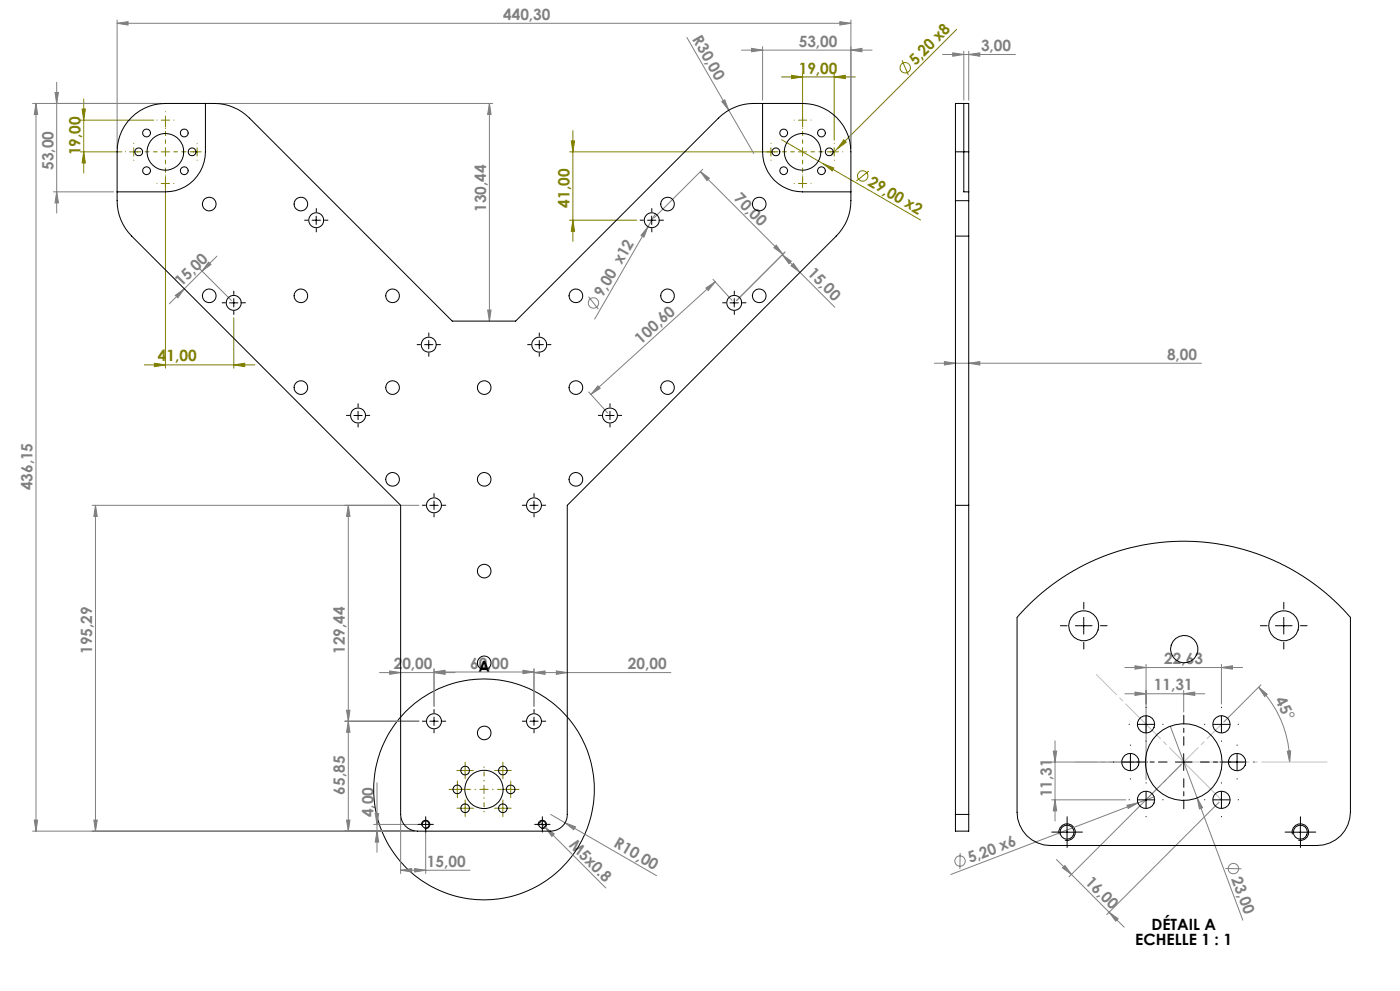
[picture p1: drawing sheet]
<svg xmlns="http://www.w3.org/2000/svg" width="420mm" height="297mm" viewBox="0 0 420 297" stroke-linecap="round" stroke-linejoin="round" font-family="sans-serif">
<g fill="none" stroke="#808080" stroke-width=".3">
<path d="M35.1 7l3.3-.5v1zM35.1 6v38.5M35.1 7h220.2M206.1 11.2l20 34.8M222.4 15h39.2M225.5 14.5l3.3 .5-3.3 .5zM228.8 14v16M252 6.5l3.3 .5-3.3 .5zM255.3 15l3.3-.5v1zM255.3 6v38.5M282.8 16.3h21.8M285.8 15.8l3.3 .5-3.3 .6z"/>
<path d="M289.1 15.3v14.7M290.6 16.3l3.3-.5v1.1zM290.6 15.3v14.7M9.8 31h38.8M10.8 31l.5 3.3h-1zM10.8 31v218.1M16.5 27.7h1l-.5 3.3zM17 24.7v39.1M65.3 31h82.5M146.8 31v65.2M146.8 31l.5 3.3h-1zM216.5 30.4l.9-.5 1.2 3.1z"/>
<path d="M16 57.5h18.1M17 57.5l.5 3.3h-1zM210.1 51.4l2.7 2-.7 .7zM210.1 51.4l24.7 24.8M210.8 50.7l-14.6 14.6M62.6 78.6l.7 .7-2.7 1.9zM65.1 76.8l-14.3 14.2M194.4 68l-1.2 3.1-.9-.5zM194.4 68l-16 27.6M196.6 64.1l-2.2 3.9M232.9 73.5l1.9 2.7-2.6-2zM234.7 76.3l2.7 2-.7 .7z"/>
<path d="M234.7 76.3l15.7 15.8M235.5 75.5l-14.5 14.6M237.3 79.7l.7-.8 2 2.7zM52.6 88.5l2.7-2-2 2.7zM59.9 80.5l9.5 9.6M146.3 92.9h1l-.5 3.3zM176.6 88.9l2.9 3.8M211.8 86.3l2.8-1.8-2.1 2.6zM213.9 83.7l5.7 6.3M214.6 84.5l-37.3 33.7M176.6 117.5l5.7 6.3M179.4 115.6l.7 .8-2.8 1.8z"/>
<path d="M280.3 108.9h80.1M283.3 108.4l3.3 .5-3.3 .5zM290.6 108.9l3.3-.5v1zM27.7 151.4h98M28.6 151.4l.6 3.4h-1zM28.6 151.4v97.7M104.5 151.4v97.7M104.5 151.4l.5 3.4h-1zM340.5 199.5l3.3 .6-3.3 .5zM343.8 199.1v34.5M366.4 199.1v11.9M103.5 216.1h22.2"/>
<path d="M104 212.9h1l-.5 3.2zM104.5 216.1l.5 3.4h-1zM113.8 201.6h22.8M116.9 201.1l3.3 .5-3.3 .5zM130.2 201.4l3.3-.5v1zM130.2 200.4v11.3M130.2 201.4h30M130.2 201.6l3.3-.5v1zM156.9 200.9l3.3 .5-3.3 .5zM160.2 200.4v11.3M160.2 201.6l3.3-.5v1zM160.2 201.6h41.1"/>
<path d="M166.9 201.1l3.3 .5-3.3 .5zM337.5 200.1h35.3M337.5 207.9h24M340.5 207.4l3.3 .5-3.3 .5zM351.1 217.6l21.8 58.2M355.1 207.9l3.3-.5v1zM355.1 206.9v6.5M366.4 200.1l3.3-.6v1.1zM377.6 205.9l2.6 2.2-.8 .6zM377.6 205.9a31.6 31.6 0 0 1 9.3 22.5M378.3 205.2l-11.2 11.2M113.1 234.6v20.8"/>
<path d="M315.5 228.4h24.6M315.5 239.7h22.2M316 225.1h1l-.5 3.3zM316.5 239.7l.5 3.3h-1zM316.5 222v24.1M346.2 238.8l-4.8 1.8M354.4 229.1l-33.7 33.7M359.2 239.2l1.6 2.9-1 .3zM386.2 225.1h1l-.3 3.3zM9.8 249.1h114.4M10.3 245.8h1l-.5 3.3zM28.2 245.8h1l-.6 3.3z"/>
<path d="M104 245.8h1l-.5 3.3zM112.1 247.1h14.6M112.6 243.8h1l-.5 3.3zM113.1 249.1l.5 3.3h-1zM120.2 245.1v16.7M127.7 248.1v13.7M161.8 246.2l20 19.9M163.6 248l2.7 1.9-.7 .8zM165.2 244.1l4.3 2.5M169.5 246.6l3.1 1.2-.5 .9zM169.5 246.6l27.5 15.8M288 255.7v4.8"/>
<path d="M316.9 257.6l4.6 4.5M338.1 241.3l3.3-.7-2.9 1.7zM341.4 240.6l-56.1 21.5M365.7 240.4l-33.7 33.7M120.2 260.8l3.3-.5v1zM120.2 260.8h20.8M124.4 260.3l3.3 .5-3.3 .5zM318.7 260.1l.8-.7 2 2.7zM321.5 262.1l11.2 11.3M332.7 273.4l4.6 4.5M332.7 273.4l2.8 2-.8 .7zM367.6 260.3l4.8 .1"/>
<circle cx="178" cy="90.8" r="1.56"/>
<circle cx="288" cy="258.1" r="1.55"/>
<circle cx="370" cy="260.3" r="1.56"/>
</g>
<g fill="none" stroke="#808000" stroke-width=".3">
<path d="M270.6 18.1l1.9 4.4M287 8.8l-37.7 37.6M24.1 36h22M24.6 32.7h1l-.5 3.3zM25.1 29.7v22.2M48.4 36h2.5M49.6 34.7v2.5M171.9 39.2v33.2M234.4 23.1h22.2M237.5 22.6l3.3 .5-3.3 .5zM239.5 36h2.5M240.8 22.1v15.1"/>
<path d="M250.3 23.1l3.3-.5v1zM250.3 22.1v19.9M24.1 45.5h12.5M25.1 45.5l.5 3.3h-1zM38.9 45.5h2.5M40.1 44.3v2.5M48.4 45.5h2.5M48.4 55h2.5M49.6 44.3v2.5M49.6 53.8v56.5M57.9 45.5h2.5M59.1 44.3v2.5"/>
<path d="M171.4 42.2h1l-.5 3.3zM231.3 44.3v2.5M232.5 45.5h-61.6M234.5 41.9l41.7 24M239.5 45.5h2.5M239.5 55h2.5M240.8 44.3v2.5M240.8 53.8v2.5M247.1 49.1l3.1 1.2-.5 .9zM249 45.5h2.5M250.3 44.3v2.5M253.2 41.9l.7 .7-2.7 2z"/>
<path d="M260.7 51.3l-3.8 2.9M170.9 66h20.1M171.9 66l.5 3.3h-1zM70.1 95.2v15.1M43.3 109.4h33.2M46.3 108.9l3.3 .5-3.3 .5zM70.1 109.4l3.3-.5v1zM136 236.6h2.4M137.2 235.3v2.5M138.3 230.9h2.5M139.5 229.7v2.5M143.9 236.6h2.5"/>
<path d="M145.2 235.3v2.5M149.6 230.9h2.5M150.8 229.7v2.5M151.9 236.6h2.5M153.2 235.3v2.5M138.3 242.2h2.5M139.5 241v2.5M149.6 242.2h2.5M150.8 241v2.5"/>
<circle cx="271.6" cy="20.3" r="1.56"/>
<circle cx="258.8" cy="52.7" r="1.56"/>
</g>
<g fill="none" stroke="#000" stroke-width=".3">
<path d="M93.6 66h2.5M94.9 64.8v2.5M194.3 66h2.5M195.5 64.8v2.5M68.9 90.8h2.5M70.1 89.5v2.5M219 90.8h2.5M220.3 89.5v2.5M127.4 103.3h2.5M128.6 102.1v2.5M160.5 103.3h2.5M161.8 102.1v2.5"/>
<path d="M106.2 124.5h2.5M107.4 123.3v2.5M181.7 124.5h2.5M183 123.3v2.5M128.9 151.4h2.5M130.2 150.2v2.5M159 151.4h2.4M160.2 150.2v2.5M322.6 187.5h5M325.1 185v5M382.6 187.5h5M385.1 185v5"/>
<path d="M128.9 216.1h2.5M130.2 214.9v2.5M159 216.1h2.4M160.2 214.9v2.5M341.3 217.1h5M343.8 214.6v5M363.9 217.1h5M366.4 214.6v5M336.6 228.4h5M339.1 225.9v5M341.3 239.7h5M343.8 237.2v5"/>
<path d="M352.6 228.4h5M355.1 225.9v5M363.9 239.7h5M366.4 237.2v5M368.6 228.4h5M371.1 225.9v5M126.4 247.1h2.5M126.5 247.4a1.24 1.24 0 0 1 1-1.6 1.24 1.24 0 0 1 1.4 1.3 1.24 1.24 0 0 1-1.5 1.2M127.7 245.8v2.6M161.4 247.1h2.5M161.5 247.4a1.23 1.23 0 0 1 1.1-1.5 1.23 1.23 0 0 1 1.3 1.3 1.23 1.23 0 0 1-1.5 1.1M162.7 245.8v2.6"/>
<path d="M317.6 249.4h5M317.7 250a2.5 2.5 0 0 1 2.2-3.1 2.5 2.5 0 0 1 2.7 2.7 2.5 2.5 0 0 1-3.1 2.2M320.1 246.9v5M387.6 249.4h5M387.7 250a2.51 2.51 0 0 1 2.2-3.1 2.51 2.51 0 0 1 2.7 2.7 2.51 2.51 0 0 1-3.1 2.2M390.1 246.9v5"/>
<circle cx="145.2" cy="236.6" r="33.1"/>
</g>
<path d="M355.1 228.4l-11.3-11.3M355.1 228.4l-11.3 11.3M355.1 228.4l11.3-11.3" fill="none" stroke="#c0c0c0" stroke-width=".3" stroke-dasharray="30.5 1.3 1.3 1.3" stroke-dashoffset="24.4"/>
<path d="M343.8 217.1l-14.9-15" fill="none" stroke="#c0c0c0" stroke-width=".3" stroke-dasharray="30.5 1.3 1.3 1.3" stroke-dashoffset="21.8"/>
<path d="M339.1 228.4h-16.4" fill="none" stroke="#c0c0c0" stroke-width=".3" stroke-dasharray="30.5 1.3 1.3 1.3" stroke-dashoffset="24.2"/>
<path d="M355.1 228.4h43" fill="none" stroke="#c0c0c0" stroke-width=".3" stroke-dasharray="30.5 1.3 1.3 1.3" stroke-dashoffset="10.9"/>
<path d="M355.1 228.4l11.3 11.3" fill="none" stroke="#c0c0c0" stroke-width=".3"/>
<g fill="none" stroke="#000" stroke-width=".3" stroke-dasharray="30.5 1.3 1.3 1.3">
<path d="M92.4 66h-1M94.9 63.5v-1M94.9 68.5v1M97.4 66h1M193 66h-1M195.5 63.5v-1M195.5 68.5v1M198 66h1M67.6 90.7h-1M70.1 88.2v-1M70.1 93.2v1M72.6 90.7h1"/>
<path d="M217.8 90.7h-1M220.3 88.2v-1M220.3 93.2v1M222.8 90.7h1M126.1 103.3h-1M128.6 100.8v-1M128.6 105.8v1M131.1 103.3h1M159.3 103.3h-1M161.8 100.8v-1M161.8 105.8v1M164.3 103.3h1"/>
<path d="M104.9 124.5h-1M107.4 122v-1M107.4 127v1M109.9 124.5h1M180.5 124.5h-1M183 122v-1M183 127v1M185.5 124.5h1M127.7 151.4h-1M130.2 148.9v-1M130.2 153.9v1M132.7 151.4h1"/>
<path d="M157.7 151.4h-1M160.2 148.9v-1M160.2 153.9v1M162.7 151.4h1M320.1 187.5h-2M325.1 182.5v-2M325.1 192.5v2M330.1 187.5h2M380.1 187.5h-2M385.1 182.5v-2M385.1 192.5v2M390.1 187.5h2"/>
<path d="M127.7 216.1h-1M130.2 213.6v-1M130.2 218.6v1M132.7 216.1h1M157.7 216.1h-1M160.2 213.6v-1M160.2 218.6v1M162.7 216.1h1M338.8 217.1h-.1M343.8 212.1v-.1M348.8 217.1h.1M361.4 217.1h-.1"/>
<path d="M366.4 212.1v-.1M371.4 217.1h.1M334.1 228.4h-.1M338.8 239.7h-.1M339.1 223.4v-.1M339.1 233.4v.1M343.8 222.1v.1M343.8 234.7v-.1M344.1 228.4h.1M348.8 239.7h.1M361.4 239.7h-.1M366.1 228.4h-.1"/>
<path d="M366.4 222.1v.1M366.4 234.7v-.1M371.1 223.4v-.1M371.1 233.4v.1M371.4 239.7h.1M376.1 228.4h.1M126.5 247.1h-1.1M127.7 245.8v-1M127.7 248.3v1.1M129 247.1h1M161.5 247.1h-1.1M162.7 245.8v-1"/>
<path d="M162.7 248.3v1.1M164 247.1h1M317.6 249.4h-2.1M320.1 246.9v-2.1M320.1 251.9v2.1M322.6 249.4h2.1M343.8 244.7v.1M366.4 244.7v.1M387.6 249.4h-2.1M390.1 246.9v-2.1M390.1 251.9v2.1M392.6 249.4h2.1"/>
</g>
<path d="M350.1 228.4h-9M355.1 223.4v-9M355.1 233.4v9M360.1 228.4h9" fill="none" stroke="#000" stroke-width=".3" stroke-dasharray="30.5 1.3 1.3 1.3" stroke-dashoffset="27.9"/>
<path d="M47.1 45.5h-6M49.6 43v-6M49.6 48v6M52.1 45.5h6M238.3 45.5h-6M240.8 43v-6M240.8 48v6M243.3 45.5h6" fill="none" stroke="#808000" stroke-width=".3" stroke-dasharray="30.5 1.3 1.3 1.3" stroke-dashoffset="29.4"/>
<path d="M142.7 236.6h-4.2M145.2 234.1v-4.3M145.2 239.1v4.2M147.7 236.6h4.3" fill="none" stroke="#808000" stroke-width=".3" stroke-dasharray="30.5 1.3 1.3 1.3" stroke-dashoffset="30.3"/>
<g fill="none" stroke="#808000" stroke-width=".3" stroke-dasharray="30.5 1.3 1.3 1.3">
<path d="M47.1 36h.1M49.6 33.5v-.1M49.6 38.5h.1M52.1 36h.1M238.3 36h-.1M240.8 33.5v-.1M240.8 38.5h.1M243.3 36h.1M37.6 45.5h.1M40.1 43v-.1M40.1 48h.1M42.6 45.5h.1"/>
<path d="M47.1 55h.1M49.6 52.5v-.1M49.6 57.5h.1M52.1 55h.1M56.6 45.5h.1M59.1 43v-.1M59.1 48h.1M61.6 45.5h.1M228.8 45.5h-.1M231.3 43v-.1M231.3 48h.1M233.8 45.5h.1"/>
<path d="M238.3 55h-.1M240.8 52.5v-.1M240.8 57.5h.1M243.3 55h.1M247.8 45.5h-.1M250.3 43v-.1M250.3 48h.1M252.8 45.5h.1M136 236.6h-1.3M137.2 235.3v-1.2M137.2 237.8v1.3M138.3 230.9h-1.2"/>
<path d="M138.5 236.6h1.2M139.6 229.7v-1.3M139.6 232.2v1.2M140.8 230.9h1.3M149.6 230.9h-1.2M150.9 229.7v-1.3M150.9 232.2v1.2M152 236.6h-1.3M152.1 230.9h1.3M153.2 235.3v-1.2M153.2 237.8v1.3M154.5 236.6h1.2"/>
<path d="M138.3 242.2h-1.2M139.6 241v-1.3M139.6 243.5v1.2M140.8 242.2h1.3M149.6 242.2h-1.2M150.9 241v-1.3M150.9 243.5v1.2M152.1 242.2h1.3"/>
</g>
<path d="M386.2 225.1h1l-.3 3.3zM377.6 205.9l2.6 2.2-.8 .6z" fill="#808080"/>
<g fill="#808000">
<path d="M253.2 41.9l.7 .7-2.7 2z"/>
<path d="M247.1 49.1l3.1 1.2-.5 .9z"/>
<path d="M250.3 23.1l3.3-.5v1zM237.5 22.6l3.3 .5-3.3 .5zM70.1 109.4l3.3-.5v1zM46.3 108.9l3.3 .5-3.3 .5z"/>
<path d="M171.9 66l.5 3.3h-1zM171.4 42.2h1l-.5 3.3z"/>
<path d="M24.6 32.7h1l-.5 3.3zM25.1 45.5l.5 3.3h-1z"/>
</g>
<g fill="#808080">
<path d="M216.5 30.4l.9-.5 1.2 3.1z"/>
<path d="M338.1 241.3l3.3-.7-2.9 1.7z"/>
<path d="M194.4 68l-1.2 3.1-.9-.5z"/>
<path d="M359.2 239.2l1.6 2.9-1 .3z"/>
<path d="M163.6 248l2.7 1.9-.7 .8z"/>
<path d="M169.5 246.6l3.1 1.2-.5 .9z"/>
<path d="M332.7 273.4l2.8 2-.8 .7zM318.7 260.1l.8-.7 2 2.7z"/>
<path d="M252 6.5l3.3 .5-3.3 .5zM35.1 7l3.3-.5v1zM156.9 200.9l3.3 .5-3.3 .5zM130.2 201.4l3.3-.5v1zM290.6 108.9l3.3-.5v1zM283.3 108.4l3.3 .5-3.3 .5z"/>
<path d="M285.8 15.8l3.3 .5-3.3 .6zM290.6 16.3l3.3-.5v1.1zM340.5 199.5l3.3 .6-3.3 .5zM366.4 200.1l3.3-.6v1.1zM340.5 207.4l3.3 .5-3.3 .5zM355.1 207.9l3.3-.5v1z"/>
<path d="M130.2 201.6l3.3-.5v1zM116.9 201.1l3.3 .5-3.3 .5zM124.4 260.3l3.3 .5-3.3 .5zM120.2 260.8l3.3-.5v1z"/>
<path d="M255.3 15l3.3-.5v1zM225.5 14.5l3.3 .5-3.3 .5z"/>
<path d="M211.8 86.3l2.8-1.8-2.1 2.6zM179.4 115.6l.7 .8-2.8 1.8z"/>
<path d="M62.6 78.6l.7 .7-2.7 1.9zM52.6 88.5l2.7-2-2 2.7z"/>
<path d="M10.8 31l.5 3.3h-1zM10.3 245.8h1l-.5 3.3zM16.5 27.7h1l-.5 3.3zM17 57.5l.5 3.3h-1zM104.5 151.4l.5 3.4h-1zM104 212.9h1l-.5 3.2zM104.5 216.1l.5 3.4h-1zM104 245.8h1l-.5 3.3zM28.6 151.4l.6 3.4h-1zM28.2 245.8h1l-.6 3.3zM112.6 243.8h1l-.5 3.3zM113.1 249.1l.5 3.3h-1zM316 225.1h1l-.5 3.3zM316.5 239.7l.5 3.3h-1z"/>
<path d="M146.8 31l.5 3.3h-1zM146.3 92.9h1l-.5 3.3z"/>
<path d="M234.7 76.3l2.7 2-.7 .7zM237.3 79.7l.7-.8 2 2.7z"/>
<path d="M210.1 51.4l2.7 2-.7 .7zM232.9 73.5l1.9 2.7-2.6-2z"/>
<path d="M160.2 201.6l3.3-.5v1zM166.9 201.1l3.3 .5-3.3 .5z"/>
</g>
<g fill="none" stroke="#000" stroke-width=".3">
<path d="M39.4 35.3a14.4 14.4 0 0 1 10.2-4.3h14.7a15.2 15.2 0 0 1 10.6 4.4l60.8 60.8h19l60.8-60.8a15.2 15.2 0 0 1 10.6-4.4h14.7a14.5 14.5 0 0 1 14.5 14.5v14.6a14.8 14.8 0 0 1-4.4 10.7l-80.7 80.6v92.7a5 5 0 0 1-5 5h-40a5.1 5.1 0 0 1-5-5v-92.7l-80.7-80.6a15 15 0 0 1-4.4-10.7v-14.6a14.4 14.4 0 0 1 4.3-10.2zM61.6 31v14.5a12 12 0 0 1-12 12h-14.5M228.8 31v14.5a11.9 11.9 0 0 0 12 12h14.5M289.1 31v26.5h1.5M286.6 45.5v-14.5h4v14.5M286.6 45.5h4M286.6 45.5v14.6M290.6 45.5v12M290.6 57.5v2.6M286.6 60.1v10.7M286.6 60.1h4M286.6 70.8v173.3"/>
<path d="M286.6 70.8h4M290.6 60.1v10.7M290.6 70.8v173.3M286.6 151.4h4M308.4 181.5l4.2-3.8 4.7-3.6 4.9-3.1 4.8-2.5 4.6-2 6.2-2 5.1-1.2 5.6-.8 5.4-.3 5.2 .1 5 .5 6.2 1.2 6.3 1.8 4.4 1.7 5.7 2.7 4.1 2.4 3.9 2.7 4 3.3 3.3 3.1 3.1 3.3v58.4a10 10 0 0 1-10 10h-80l-1.9-.2a10 10 0 0 1-8.1-9.8v-58.4zM286.6 244.1v5h4v-5M286.6 244.1h4"/>
<circle cx="44" cy="39.8" r="1.18"/>
<circle cx="55.3" cy="39.9" r="1.17"/>
<circle cx="235.1" cy="39.9" r="1.17"/>
<circle cx="246.4" cy="39.9" r="1.17"/>
<circle cx="41.6" cy="45.5" r="1.18"/>
<circle cx="44" cy="51.2" r="1.18"/>
<circle cx="49.6" cy="45.5" r="5.5"/>
<circle cx="55.3" cy="51.2" r="1.17"/>
<circle cx="57.6" cy="45.5" r="1.18"/>
<circle cx="232.8" cy="45.5" r="1.19"/>
<circle cx="235.1" cy="51.2" r="1.17"/>
<circle cx="240.8" cy="45.5" r="5.5"/>
<circle cx="246.4" cy="51.2" r="1.17"/>
<circle cx="248.8" cy="45.5" r="1.18"/>
<circle cx="62.8" cy="61.2" r="2.05"/>
<circle cx="90.3" cy="61.2" r="2.05"/>
<circle cx="94.9" cy="66" r="2.25"/>
<circle cx="195.5" cy="66" r="2.24"/>
<circle cx="200.3" cy="61.2" r="2.05"/>
<circle cx="227.8" cy="61.2" r="2.06"/>
<circle cx="62.8" cy="88.7" r="2.05"/>
<circle cx="70.1" cy="90.8" r="2.24"/>
<circle cx="90.3" cy="88.7" r="2.05"/>
<circle cx="117.8" cy="88.7" r="2.05"/>
<circle cx="172.8" cy="88.7" r="2.05"/>
<circle cx="200.3" cy="88.7" r="2.05"/>
<circle cx="220.3" cy="90.8" r="2.25"/>
<circle cx="227.8" cy="88.7" r="2.06"/>
<circle cx="90.3" cy="116.2" r="2.04"/>
<circle cx="117.8" cy="116.2" r="2.04"/>
<circle cx="128.6" cy="103.3" r="2.26"/>
<circle cx="145.3" cy="116.2" r="2.04"/>
<circle cx="161.8" cy="103.3" r="2.25"/>
<circle cx="172.8" cy="116.2" r="2.04"/>
<circle cx="200.3" cy="116.2" r="2.04"/>
<circle cx="107.4" cy="124.5" r="2.25"/>
<circle cx="183" cy="124.5" r="2.25"/>
<circle cx="117.8" cy="143.7" r="2.05"/>
<circle cx="130.2" cy="151.4" r="2.24"/>
<circle cx="145.3" cy="143.7" r="2.05"/>
<circle cx="160.2" cy="151.4" r="2.25"/>
<circle cx="172.8" cy="143.7" r="2.05"/>
<circle cx="145.3" cy="171.2" r="2.04"/>
<circle cx="145.3" cy="198.7" r="2.05"/>
<circle cx="325.1" cy="187.5" r="4.5"/>
<circle cx="355.3" cy="194.5" r="4.1"/>
<circle cx="385.1" cy="187.5" r="4.5"/>
<circle cx="130.2" cy="216.2" r="2.25"/>
<circle cx="145.3" cy="219.7" r="2.05"/>
<circle cx="160.2" cy="216.2" r="2.26"/>
<circle cx="343.8" cy="217.1" r="2.59"/>
<circle cx="366.4" cy="217.1" r="2.61"/>
<circle cx="137.2" cy="236.6" r="1.3"/>
<circle cx="139.5" cy="230.9" r="1.3"/>
<circle cx="145.2" cy="236.6" r="5.8"/>
<circle cx="150.9" cy="230.9" r="1.3"/>
<circle cx="153.2" cy="236.6" r="1.3"/>
<circle cx="339.1" cy="228.4" r="2.61"/>
<circle cx="343.8" cy="239.7" r="2.59"/>
<circle cx="355.1" cy="228.4" r="11.5"/>
<circle cx="366.4" cy="239.7" r="2.61"/>
<circle cx="371.1" cy="228.4" r="2.61"/>
<circle cx="127.7" cy="247.1" r="1.04"/>
<circle cx="139.5" cy="242.2" r="1.3"/>
<circle cx="150.9" cy="242.2" r="1.3"/>
<circle cx="162.7" cy="247.1" r="1.05"/>
<circle cx="320.1" cy="249.4" r="2.1"/>
<circle cx="390.1" cy="249.4" r="2.1"/>
</g>
<g font-size="4.7" fill="#808080">
<text x="150.9" y="6">440,30</text>
<text x="207.6" y="11.8" transform="rotate(60 207.6 11.8)">R30,00</text>
<text x="239.6" y="14">53,00</text>
<text x="294.3" y="15.3">3,00</text>
<text x="16" y="50.9" transform="rotate(-90 16 50.9)">53,00</text>
<text x="219.9" y="59.8" transform="rotate(45 219.9 59.8)">70,00</text>
<text x="145.8" y="63.5" transform="rotate(-90 145.8 63.5)">130,44</text>
<text x="242" y="82.2" transform="rotate(45 242 82.2)">15,00</text>
<text x="54.4" y="86" transform="rotate(-45 54.4 86)">15,00</text>
<text x="180.8" y="89.4" transform="rotate(-60 180.8 89.4)">9,00 x12</text>
<text x="192.3" y="103.3" transform="rotate(-42 192.3 103.3)">100,60</text>
<text x="350.1" y="107.8">8,00</text>
<text x="9.8" y="147" transform="rotate(-90 9.8 147)">436,15</text>
<text x="27.7" y="196" transform="rotate(-90 27.7 196)">195,29</text>
<text x="103.5" y="196" transform="rotate(-90 103.5 196)">129,44</text>
<text x="118.1" y="200.6">20,00</text>
<text x="141" y="200.4">60,00</text>
<text x="188.4" y="200.6">20,00</text>
<text x="349.3" y="199">22,63</text>
<text x="346.2" y="206.9">11,31</text>
<text x="382.4" y="209.9" transform="rotate(62 382.4 209.9)">45°</text>
<text x="103.5" y="238.1" transform="rotate(-90 103.5 238.1)">65,85</text>
<text x="315.5" y="239" transform="rotate(-90 315.5 239)">11,31</text>
<text x="112.1" y="244.9" transform="rotate(-90 112.1 244.9)">4,00</text>
<text x="170.5" y="253.5" transform="rotate(45 170.5 253.5)">M5x0.8</text>
<text x="183.8" y="253.7" transform="rotate(30 183.8 253.7)">R10,00</text>
<text x="128.1" y="259.8">15,00</text>
<text x="291" y="258.7" transform="rotate(-21 291 258.7)">5,20 x6</text>
<text x="369.3" y="263.3" transform="rotate(69 369.3 263.3)">23,00</text>
<text x="325.4" y="264.5" transform="rotate(45 325.4 264.5)">16,00</text>
</g>
<g font-size="4.7" fill="#808000">
<text x="239.6" y="22">19,00</text>
<text x="274.6" y="19.7" transform="rotate(-45 274.6 19.7)">5,20 x8</text>
<text x="24.1" y="46.6" transform="rotate(-90 24.1 46.6)">19,00</text>
<text x="260.2" y="55.5" transform="rotate(30 260.2 55.5)">29,00 x2</text>
<text x="170.9" y="62.2" transform="rotate(-90 170.9 62.2)">41,00</text>
<text x="47.4" y="108.3">41,00</text>
</g>
<g font-size="4.7">
<text x="143.5" y="201.4">A</text>
<text x="345.5" y="278.7">DÉTAIL A</text>
<text x="340.6" y="283.2">ECHELLE 1 : 1</text>
</g>
</svg>
